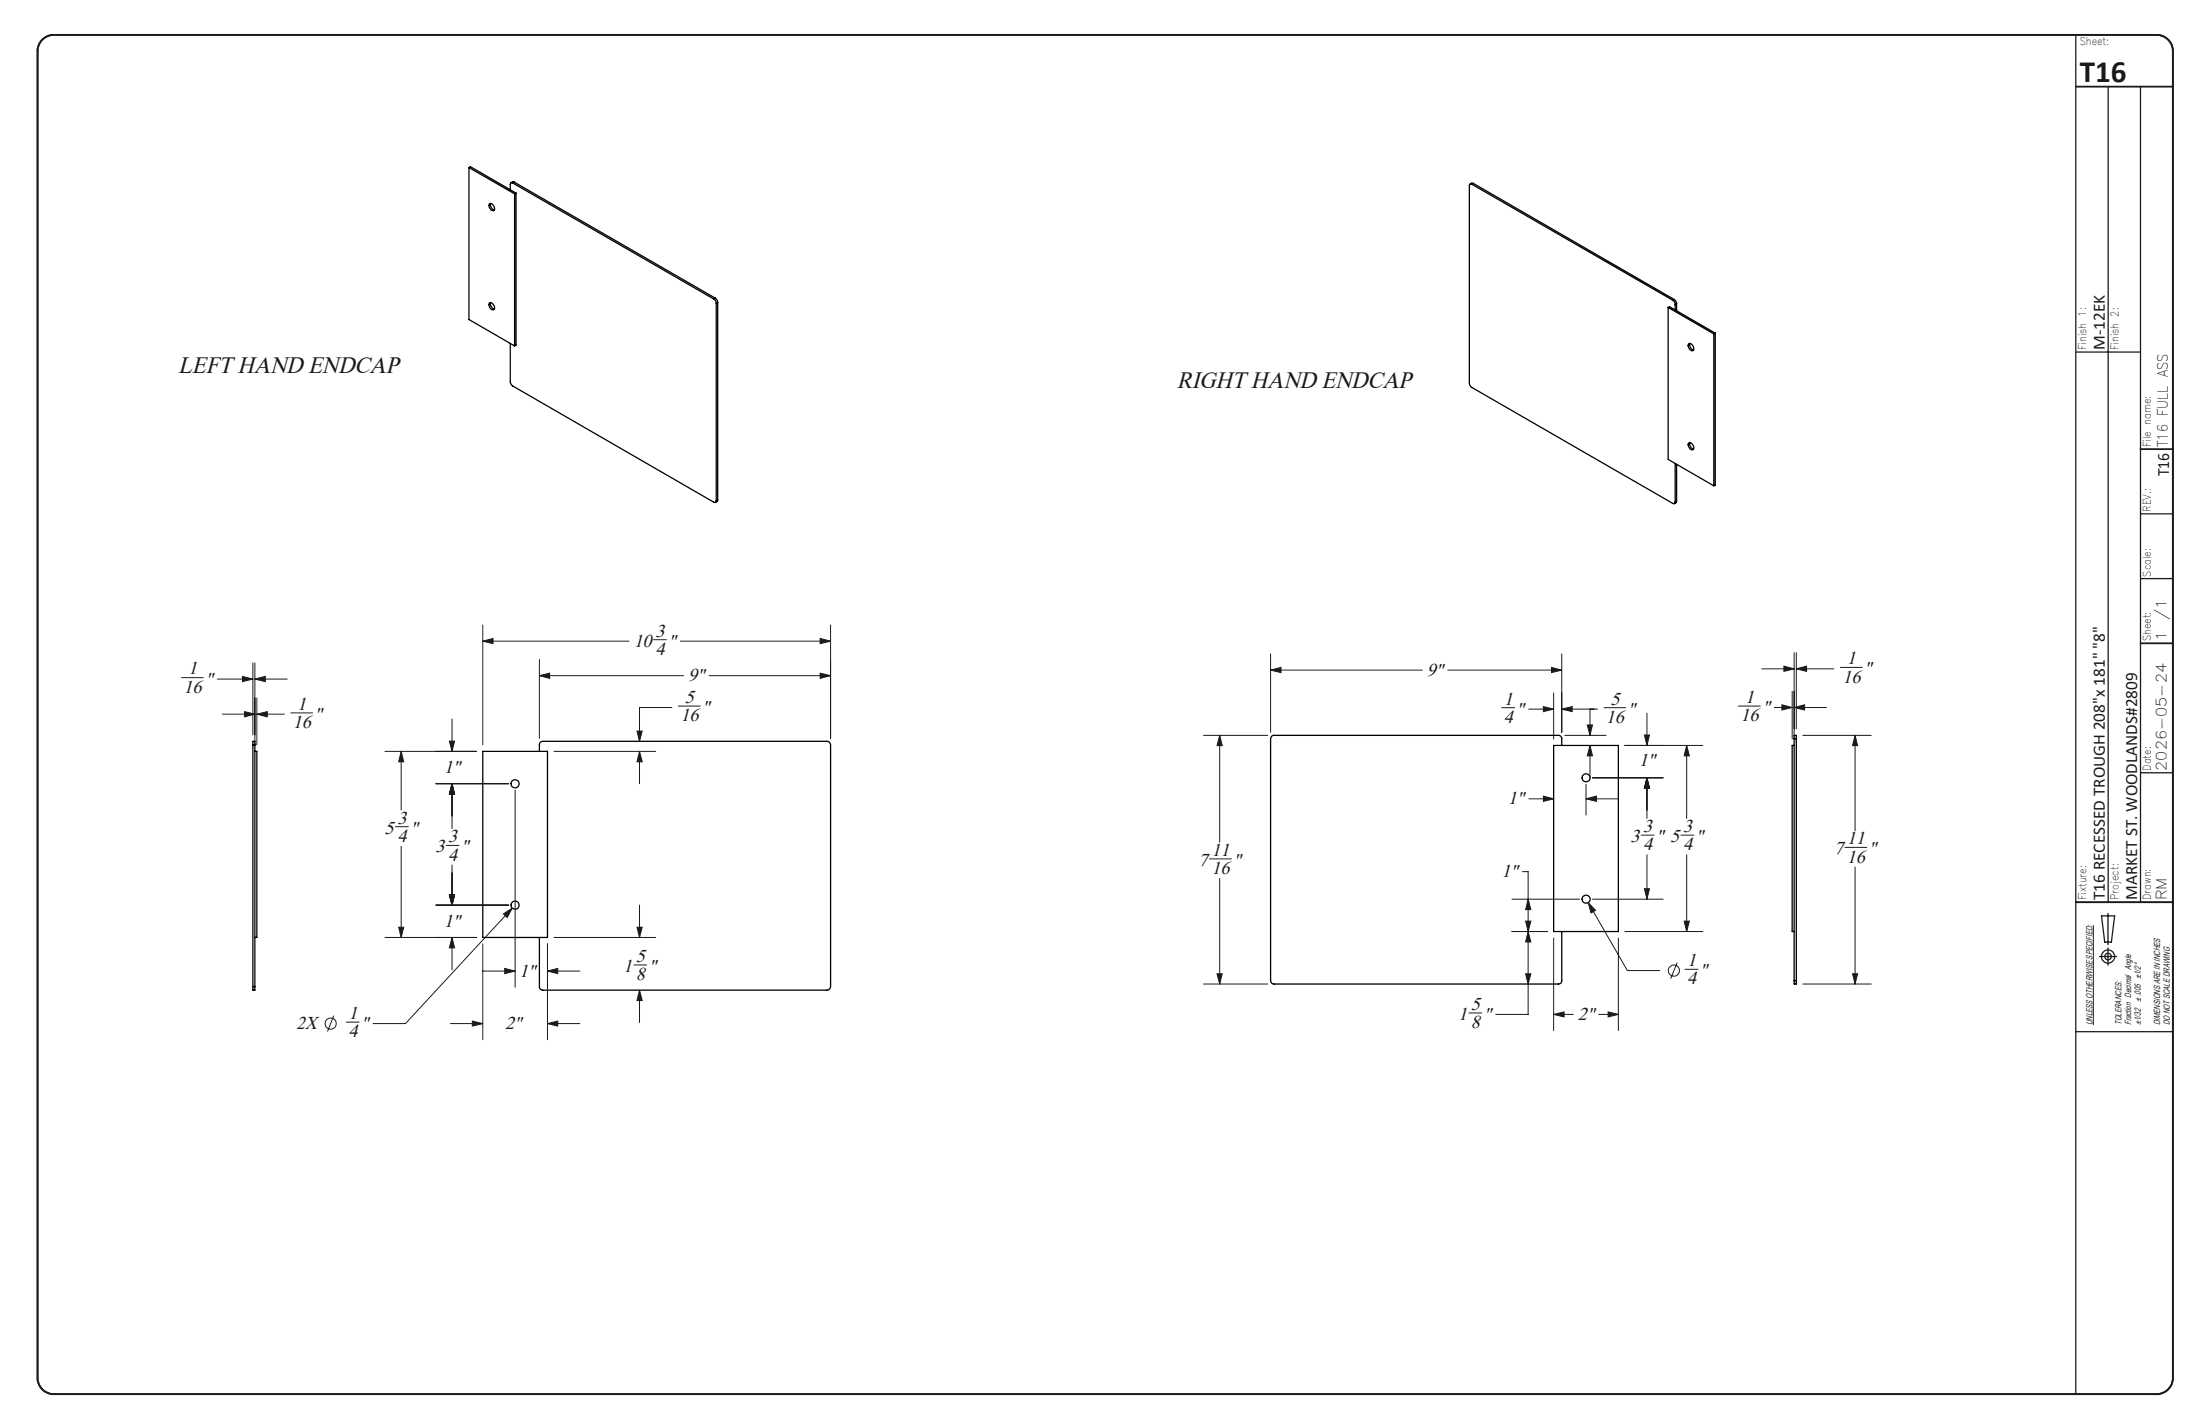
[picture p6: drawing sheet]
<svg xmlns="http://www.w3.org/2000/svg" width="432mm" height="279mm" viewBox="0 0 432 279" stroke-linecap="round" stroke-linejoin="round" font-family="sans-serif">
<g fill="none" stroke="#191924" stroke-width=".2">
<path d="M35.6 133h4.3M42.7 133.2h6.9M47.6 132.7l2 .5-2 .5zM48 139.6l2 .5-2 .6zM49.6 130.1v14.1M50 133.2l2.1-.5v1zM50 130.1v16.1M50 133.2h6.4M50.4 136.9v9.3M57.1 139.9h4.2M94.8 125.8l2-.5v1zM94.8 122.6v23.6"/>
<path d="M94.8 125.8h28.7M105.9 132.6l2-.5v1zM105.9 129.4v15.5M105.9 132.6h28.3M128.3 125.5h2.5M131.9 138.8h-6.4v6.7M133.1 138.5h4.3M133.5 125.8h29.5M139.2 132.6h23.8M161 132.1l2 .5-2 .5zM161 125.3l2 .5-2 .5zM163 122.6v22.3"/>
<path d="M249.4 131.5l2-.5v1zM249.4 128.3v15.4M249.4 131.5h29.8M284.2 131.5h22.3M294.7 138.9h2.6M300 139.1h4.9M302.9 138.6l2 .5-2 .5zM304.5 131l2 .5-2 .5zM304.9 136v9M306.5 139.1l2.1-.5v1zM306.5 128.3v15.4M306.5 139.1h7"/>
<path d="M312.1 139.1v5.2M314.8 138.9h4.3M323.3 139.9v6.4M341.2 138.5h4.3M345.8 131.2h6.3M348.3 138.8h3.5M349.7 138.3l2.1 .5-2.1 .5zM350.1 130.7l2 .5-2 .5zM351.8 135.6v9.4M352.1 138.8l2.1-.5v1zM352.1 128.1v16.9M352.1 138.8h6.4"/>
<path d="M352.6 131.2l2-.5v1zM352.6 128.1v14.9M352.6 131.2h7.3M361.2 131h4.3M43.7 140.1h6.3M50.4 140.1l2.1-.5v1.1zM50.4 140.1h5.4M75.6 147.4h17.9M78.7 147.4l.5 2.1h-1zM78.7 147.4v11.5M85.5 153.8h14.3M88.2 145.4h1l-.5 2z"/>
<path d="M88.7 153.8l.5 2h-1zM88.7 141.1v6.3M88.7 153.8v8.8M101.1 155v38.7M108.7 147.4h20M125 143.4h1l-.5 2.1zM125.5 147.4l.5 2.1h-1zM125.5 147.4v6.4M236.2 144.3h12.6M239.4 144.3l.5 2h-1zM239.4 144.3v20.9M300.1 156.7h4.8"/>
<path d="M302.9 156.2l2 .5-2 .5zM307.1 144.3h8.1M311.3 156.7l2-.5v1zM311.3 153.9v6M311.3 156.7h6.3M311.5 142.2h1.1l-.5 2.1zM312.1 146.3l.5 2h-1.1zM312.1 146.3v6.3M312.6 152.6h13.8M318.9 146.3h15.3M322.8 144.2h.9l-.4 2.1zM323.3 152.6l.4 2.1h-.9z"/>
<path d="M323.3 152.6v8M331 146.3l.6 2h-1zM331 146.3v14.3M353.8 144.3h13.5M364.1 144.3l.5 2h-1zM364.1 144.3v18.7M77.6 162.2h2.6M78.7 166.1v17.8M85.5 177.6h14.3M87.6 165.9h2.5M88.2 175.6h1l-.5 2zM88.7 169.7v7.9"/>
<path d="M98.8 179.3l1.7-1.1-.9 1.8zM100.5 178.2l-20.9 22.6h-6.4M125.5 177.6v6.3M237.4 168.5h4.3M239.4 172.4v20.7M296.8 176.4h13.2M298.8 171h1.1v28h-6.3M299.9 176.4l.6 2.1h-1.1zM311.7 177.1l1.5 1.5-.9 .5zM311.7 177.1l7.7 13.3h6.4M312.6 176.4h13.8M322.1 163.9h2.6"/>
<path d="M322.8 174.4h.9l-.4 2zM323.3 167.7v8.7M329.9 163.9h2.6M331 167.7v15.1M362.1 166.3h4.3M364.1 170.1v23M65.5 199.3l-1.2 3.1M75.6 183.9h17.9M78.2 181.9h1l-.5 2zM88.7 183.9l.5 2.1h-1zM88.7 183.9v6.4M94.8 185.2v18.8"/>
<path d="M94.8 190.5h6.3M99.1 190l2 .5-2 .5zM107.5 190.5l2-.5v1zM107.5 185.2v18.8M107.5 190.5h6.3M108.7 183.9h20M124.4 189.3h2.5M125 181.9h1l-.5 2zM125.5 194.3l.5 2h-1zM125.5 194.3v6.3M236.2 193.1h12.6M238.9 191.1h1l-.5 2z"/>
<path d="M288.3 198.8h2.5M296.8 182.8h6.9M299.4 180.7h1.1l-.6 2.1zM299.4 191.1h1.1l-.6 2zM299.9 182.8l.6 2h-1.1zM304.9 199l2.1-.5v1zM304.9 184v18.2M304.9 199h3.9M313.8 199h3.8M315.6 198.5l2 .5-2 .5zM317.6 184v18.2M318.9 182.8h15.3"/>
<path d="M329.2 188.9l-1.3 3.1M330.6 180.7h1l-.6 2.1zM330.7 190.2h2.6M353.8 193.1h13.5M363.6 191.1h1l-.5 2zM410.9 181.5v19.6M68 200.6h2.5M88.4 200.8h6.4M92.7 200.3l2.1 .5-2.1 .5zM107.5 200.8l2-.5v1zM107.5 200.8h6.3"/>
<circle cx="328.5" cy="190.5" r="1.09"/>
<circle cx="64.9" cy="200.8" r="1.09"/>
</g>
<g fill="none" stroke="#191924" stroke-width=".25">
<path d="M407.4 6.8v266.7M413.8 17v160M420.1 17v160M407.4 69.1h12.7M420.1 113.5h6.4M420.1 100.8h6.4M420.1 151.6h6.4M407.4 177h19.1M412.5 179.7h2.5l-.6 5.2h-1.3zM413.7 179.2v6.1M412.1 187.7h3.3M413.7 186v3.4"/>
<path d="M407.4 202.4h19.1"/>
<circle cx="413.7" cy="187.7" r=".66"/>
<circle cx="413.8" cy="187.7" r="1.29"/>
</g>
<path d="M8.2 7.9a3.3 3.3 0 0 1 2.3-1.1h412.8a3.2 3.2 0 0 1 3.2 3.2v260.4a3.2 3.2 0 0 1-3.2 3.1h-412.8a3.2 3.2 0 0 1-3.1-3.1v-260.4a3.2 3.2 0 0 1 .8-2.1zM407.4 17h19.1M420.1 88.1h6.4M420.1 126.2h6.4M407.4 177h19.1" fill="none" stroke="#191924" stroke-width=".35"/>
<g fill="none" stroke="#000" stroke-width=".25">
<path d="M92 32.9l9 5.1M92 32.9v29.8l9 5.2M92 32.9l.3-.2 9 5.2M96.3 39.9a1.09 1.09 0 0 0 .7 1.3M100.6 35.9a.3 .3 0 0 0-.3 0 .3 .3 0 0 0-.1 .3v1.1M100.6 35.9l39.5 22.8M100.9 35.7h-.2l-.4 .2M100.9 35.7l-.3 .2M100.9 35.7l39.5 22.8M101 38v29.9M101.3 37.9v29.8l-.3 .2M101.3 37.9l-.3 .1"/>
<path d="M288.9 36.2a.3 .3 0 0 0-.4-.1 .3 .3 0 0 0-.1 .3v38.9l.2 .5 39.7 23a.28 .28 0 0 0 .4 0 .28 .28 0 0 0 .1-.3M288.9 36.2l39.4 22.7M289.2 36l-.3-.1-.4 .2M289.2 36l-.3 .2M289.2 36l39.4 22.8M96.1 59.4a.91 .91 0 0 1 .9 1.3 .89 .89 0 0 1-.9-1.3zM96.1 40a.84 .84 0 0 1 .8 .4 .84 .84 0 0 1-.1 .9 1.01 1.01 0 0 1-.7-1.3zM96.3 59.4a1.08 1.08 0 0 0 .7 1.2M140.1 58.7l.3 .3 .2 .5M140.4 58.5l.3 .2 .2 .6M140.4 58.5l-.3 .2M140.6 59.5v38.7"/>
<path d="M140.9 59.3l-.3 .2M140.9 59.3v38.8M328.3 58.9l.3 .4 .2 .5M328.6 58.8l.4 .4 .1 .4M328.6 58.8l-.3 .1M328.8 59.8v1M329.1 59.6l-.3 .2M329.1 59.6v1.4M100.2 67.4v7.5l.4 .8 39.5 22.8a.3 .3 0 0 0 .3 .1 .3 .3 0 0 0 .2-.4M327.4 60.3l9 5.2M327.4 60.3v29.8l9 5.2M327.4 60.3l.3-.1 9 5.2"/>
<path d="M331.4 67.5a.85 .85 0 0 1 .9 .4 .85 .85 0 0 1-.1 .9 1.02 1.02 0 0 1-.8-1.3zM331.6 67.4a1.15 1.15 0 0 0 .8 1.3M336.4 65.5v29.8M336.7 65.4l-.3 .1M336.7 65.4v29.8l-.3 .1M140.9 98.1l-.1 .3-.4 .2M140.9 98.1l-.3 .1M328.8 90.9v7.6M329.1 98.3l-.1 .3-.4 .2M329.1 98.3l-.3 .2M329.1 91.1v7.2M331.4 86.9a.82 .82 0 0 1 .9 .4 .82 .82 0 0 1-.1 1 1.01 1.01 0 0 1-.8-1.4z"/>
<path d="M331.6 86.8a1.11 1.11 0 0 0 .8 1.3M49.6 146.2v-.7h.4v.7M49.6 146.2h.4M49.6 146.2v47.4M50 147.4h.4v36.5h-.4M50 146.2v47.4M94.8 147.4h12.7v36.5h-12.7zM105.9 147.4v-1.2a.66 .66 0 0 1 .6-.7h55.8a.72 .72 0 0 1 .7 .7v47.4a.72 .72 0 0 1-.7 .7h-55.8a.66 .66 0 0 1-.6-.7v-9.7M304.9 146.3h12.7v36.5h-12.7zM306.5 146.3v-1.3a.61 .61 0 0 0-.6-.7h-55.8a.66 .66 0 0 0-.7 .7v47.4a.66 .66 0 0 0 .7 .7h55.8a.61 .61 0 0 0 .6-.7v-9.6M352.1 145v-.7h.5v.7M352.1 146.3h-.3v36.5h.3"/>
<path d="M352.1 145v47.4M352.1 145h.5M352.6 145v47.4M49.6 193.6v.7h.4v-.7M49.6 193.6h.4M352.1 192.4v.7h.5v-.7M352.1 192.4h.5"/>
<circle cx="101.1" cy="153.8" r=".8"/>
<circle cx="311.3" cy="152.6" r=".78"/>
<circle cx="101.1" cy="177.6" r=".8"/>
<circle cx="311.3" cy="176.4" r=".78"/>
</g>
<path d="M304.5 131l2 .5-2 .5zM249.4 131.5l2-.5v1zM315.6 198.5l2 .5-2 .5zM304.9 199l2.1-.5v1zM322.8 174.4h.9l-.4 2zM323.3 152.6l.4 2.1h-.9zM323.3 152.6l.4 2.1h-.9zM322.8 144.2h.9l-.4 2.1zM312.1 146.3l.5 2h-1.1zM311.5 142.2h1.1l-.5 2.1zM311.7 177.1l.6 2 .9-.5zM302.9 138.6l2 .5-2 .5zM306.5 139.1l2.1-.5v1zM239.4 144.3l.5 2h-1zM238.9 191.1h1l-.5 2zM331 146.3l.6 2h-1zM330.6 180.7h1l-.6 2.1zM311.3 156.7l2-.5v1zM302.9 156.2l2 .5-2 .5zM299.9 176.4l.6 2.1h-1.1zM299.4 180.7h1.1l-.6 2.1zM299.9 182.8l.6 2h-1.1zM299.4 191.1h1.1l-.6 2zM363.6 191.1h1l-.5 2zM364.1 144.3l.5 2h-1zM350.1 130.7l2 .5-2 .5zM352.6 131.2l2-.5v1zM349.7 138.3l2.1 .5-2.1 .5zM352.1 138.8l2.1-.5v1zM105.9 132.6l2-.5v1zM161 132.1l2 .5-2 .5zM94.8 125.8l2-.5v1zM161 125.3l2 .5-2 .5zM88.7 153.8l.5 2h-1zM88.2 175.6h1l-.5 2zM88.7 153.8l.5 2h-1zM88.2 145.4h1l-.5 2zM107.5 200.8l2-.5v1zM92.7 200.3l2.1 .5-2.1 .5zM99.1 190l2 .5-2 .5zM107.5 190.5l2-.5v1zM88.2 175.6h1l-.5 2zM88.7 183.9l.5 2.1h-1zM125 181.9h1l-.5 2zM125.5 194.3l.5 2h-1zM78.7 147.4l.5 2.1h-1zM78.2 181.9h1l-.5 2zM125.5 147.4l.5 2.1h-1zM125 143.4h1l-.5 2.1zM98.8 179.3l.8 .7 .9-1.8zM47.6 132.7l2 .5-2 .5zM50 133.2l2.1-.5v1zM50.4 140.1l2.1-.5v1.1zM48 139.6l2 .5-2 .6z" fill="#191924"/>
<text font-size="6.1" fill="#191924" x="408.2" y="16.1">T16</text>
<g font-size="4.7" fill="#191924">
<text x="35" y="73.2">LEFT HAND ENDCAP</text>
<text x="231" y="76.1">RIGHT HAND ENDCAP</text>
</g>
<g font-size="3.7" fill="#191924">
<text x="128.7" y="124.9">3</text>
<text x="124.4" y="126.9">10</text>
<text x="128.7" y="128.5">4</text>
<text x="131.2" y="126.9">&quot;</text>
<text x="362.5" y="130.3">1</text>
<text x="36" y="135.9">16</text>
<text x="36.9" y="132.3">1</text>
<text x="40.3" y="134.3">&quot;</text>
<text x="134.4" y="137.9">5</text>
<text x="135.1" y="133.7">9&quot;</text>
<text x="280" y="132.6">9&quot;</text>
<text x="342.5" y="137.9">1</text>
<text x="361.6" y="133.9">16</text>
<text x="365.9" y="132.3">&quot;</text>
<text x="57.5" y="142.8">16</text>
<text x="58.3" y="139.2">1</text>
<text x="61.8" y="141.2">&quot;</text>
<text x="133.5" y="141.5">16</text>
<text x="137.8" y="139.9">&quot;</text>
<text x="295.1" y="138.2">1</text>
<text x="295.1" y="141.8">4</text>
<text x="297.7" y="140.2">&quot;</text>
<text x="315.2" y="141.8">16</text>
<text x="316.1" y="138.2">5</text>
<text x="319.5" y="140.2">&quot;</text>
<text x="341.6" y="141.5">16</text>
<text x="345.9" y="139.9">&quot;</text>
<text x="87.1" y="151.8">1&quot;</text>
<text x="321.7" y="150.3">1&quot;</text>
<text x="78" y="161.6">3</text>
<text x="296" y="157.8">1&quot;</text>
<text x="75.5" y="163.6">5</text>
<text x="78" y="165.2">4</text>
<text x="80.5" y="163.6">&quot;</text>
<text x="85.5" y="167.3">3</text>
<text x="88" y="165.3">3</text>
<text x="90.5" y="167.3">&quot;</text>
<text x="237.8" y="167.9">11</text>
<text x="320" y="165.2">3</text>
<text x="322.5" y="166.9">4</text>
<text x="322.5" y="163.2">3</text>
<text x="325.1" y="165.2">&quot; 5</text>
<text x="330.3" y="166.9">4</text>
<text x="330.3" y="163.2">3</text>
<text x="332.9" y="165.2">&quot;</text>
<text x="360" y="167.6">7</text>
<text x="362.5" y="165.6">11</text>
<text x="366.8" y="167.6">&quot;</text>
<text x="88" y="168.9">4</text>
<text x="235.3" y="169.9">7</text>
<text x="237.8" y="171.5">16</text>
<text x="242.1" y="169.9">&quot;</text>
<text x="294.7" y="172.1">1&quot;</text>
<text x="362.5" y="169.2">16</text>
<text x="87.1" y="181.8">1&quot;</text>
<text x="101.9" y="191.6">1&quot;</text>
<text x="122.3" y="190.7">1</text>
<text x="124.8" y="188.7">5</text>
<text x="127.3" y="190.7">&quot;</text>
<text x="331.1" y="189.6">1</text>
<text x="333.7" y="191.5">&quot;</text>
<text x="124.8" y="192.3">8</text>
<text x="331.1" y="193.2">4</text>
<text x="58.2" y="201.9">2X</text>
<text x="68.4" y="203.6">4</text>
<text x="68.4" y="199.9">1</text>
<text x="70.9" y="201.9">&quot;</text>
<text x="99.2" y="201.9">2&quot;</text>
<text x="286.2" y="200.1">1</text>
<text x="288.7" y="201.7">8</text>
<text x="288.7" y="198.1">5</text>
<text x="291.2" y="200.1">&quot;</text>
<text x="309.7" y="200.1">2&quot;</text>
</g>
<g font-size="3.4" fill="#191924">
<text x="413.1" y="68.7" transform="rotate(-90 413.1 68.7)">M-12EK</text>
<text x="425.7" y="93.4" transform="rotate(-90 425.7 93.4)">T16</text>
<text x="413.1" y="176.6" transform="rotate(-90 413.1 176.6)">T16 RECESSED TROUGH 208&quot;x 181&quot; &quot;8&quot;</text>
<text x="419.4" y="176.6" transform="rotate(-90 419.4 176.6)">MARKET ST. WOODLANDS#2809</text>
</g>
<g font-size="2.8" fill="#191924">
<text x="425.5" y="87.7" transform="rotate(-90 425.5 87.7)">T16 FULL ASS</text>
<text x="425.2" y="125.8" transform="rotate(-90 425.2 125.8)">1</text>
<text x="425.2" y="121.7" transform="rotate(-90 425.2 121.7)">/1</text>
<text x="425.2" y="151.2" transform="rotate(-90 425.2 151.2)">2026-05-24</text>
<text x="425.2" y="176.6" transform="rotate(-90 425.2 176.6)">RM</text>
</g>
<g font-size="2.1" fill="#191924">
<text x="408.2" y="8.9">Sheet:</text>
<text x="409.5" y="68.7" transform="rotate(-90 409.5 68.7)">Finish 1:</text>
<text x="415.8" y="68.7" transform="rotate(-90 415.8 68.7)">Finish 2:</text>
<text x="422.2" y="87.7" transform="rotate(-90 422.2 87.7)">File name:</text>
<text x="422.2" y="100.4" transform="rotate(-90 422.2 100.4)">REV.:</text>
<text x="422.2" y="113.1" transform="rotate(-90 422.2 113.1)">Scale:</text>
<text x="422.2" y="125.8" transform="rotate(-90 422.2 125.8)">Sheet:</text>
<text x="422.2" y="151.2" transform="rotate(-90 422.2 151.2)">Date:</text>
<text x="409.5" y="176.6" transform="rotate(-90 409.5 176.6)">Fixture:</text>
<text x="415.8" y="176.6" transform="rotate(-90 415.8 176.6)">Project:</text>
<text x="422.2" y="176.6" transform="rotate(-90 422.2 176.6)">Drawn:</text>
</g>
<g font-size="1.7" fill="#191924">
<text x="420.2" y="196.6" transform="rotate(-90 420.2 196.6)">± .005 ±1/2°</text>
<text x="410.7" y="201.1" transform="rotate(-90 410.7 201.1)">UNLESS OTHERWISE SPECIFIED:</text>
<text x="416.4" y="201.1" transform="rotate(-90 416.4 201.1)">TOLERANCES:</text>
<text x="418.3" y="201.1" transform="rotate(-90 418.3 201.1)">Fraction Decimal Angle</text>
<text x="420.2" y="201.1" transform="rotate(-90 420.2 201.1)">±1/32</text>
<text x="424" y="201.1" transform="rotate(-90 424 201.1)">DIMENSIONS ARE IN INCHES</text>
<text x="425.9" y="201.1" transform="rotate(-90 425.9 201.1)">DO NOT SCALE DRAWING</text>
</g>
</svg>
